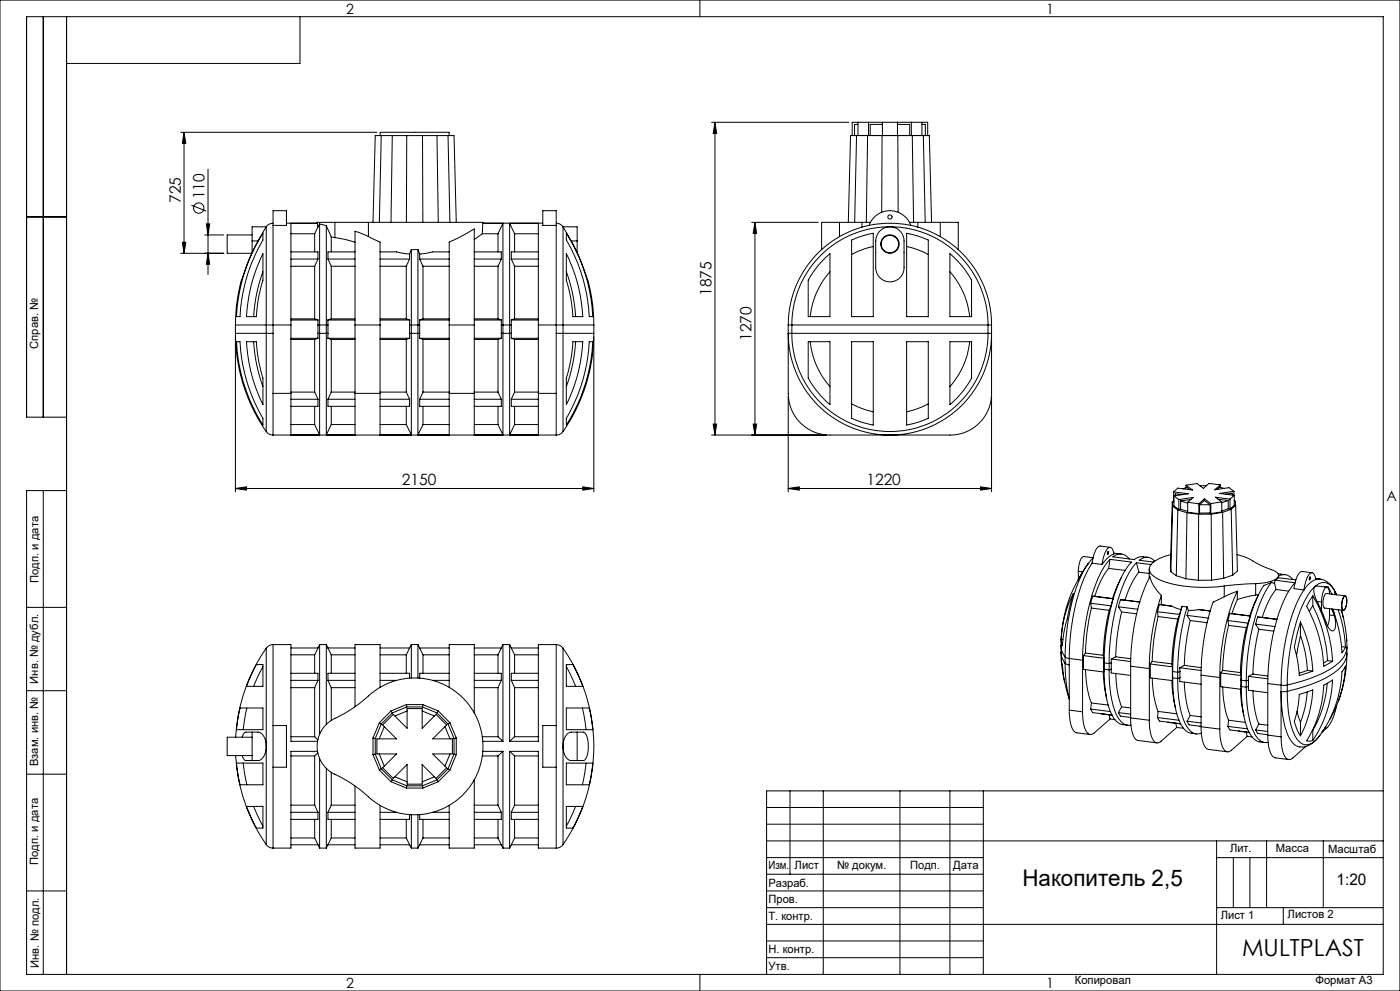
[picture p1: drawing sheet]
<svg xmlns="http://www.w3.org/2000/svg" width="420mm" height="297mm" viewBox="0 0 420 297" stroke-linecap="round" stroke-linejoin="round" font-family="sans-serif">
<g fill="none" stroke="#000" stroke-width=".3">
<path d="M0 0h420v297h-420zM13 5v120M20 5v287M90 5v14h-70M210 0v5M54.2 39.6h58.9M55.2 39.6l.5 3.4h-1zM55.2 39.6v36.3M213.5 36.7h41.2M214.5 36.7l.5 3.3h-1zM214.5 36.7v93.7M255.7 36.7h22.6v3.9h-22.6z"/>
<path d="M257.4 37.3h-1v3.3M257.4 36.7v3.9M260.6 36.7v3.9M264.7 36.7v3.9M264.7 37.3h-3.6v3.3M269.2 36.7v3.9M269.2 37.3h3.7v3.3M273.4 36.7v3.9M276.6 37.3h1v3.3M276.6 36.7v3.9M62.4 50.7v31.6M114.1 40.6v-1h20.6v1"/>
<path d="M114.4 40.6l-.6 26M117.7 40.6l-.4 26M122 40.6l-.1 26M126.8 40.6l.1 26M131.1 40.6l.4 26M134.4 40.6l.6 26M256.6 40.6h.1M257 40.6l-.6 26M260.3 40.6l-.4 26M264.6 40.6l-.1 23M269.3 40.6l.2 23M273.7 40.6l.4 26"/>
<path d="M277 40.6l.6 26M277.3 40.6h.1M8 65h12M54.2 75.9h12.9M54.7 72.6h1l-.5 3.3zM57.4 61.5l4.4 1.7M61.4 70.4h5.7M61.9 67.1h1l-.5 3.3zM62.4 75.9l.5 3.3h-1zM75.6 75.7l-2.9 7.5a30.1 30.1 0 0 0-1.7 8.2l-.4 6M75.6 70.4h-7.4v5.5h7.3M75.6 72.2h1.8"/>
<path d="M75.6 72.2v3.5M77.4 72.2l-1.8 3.5M78.9 76v2.1a29.1 29.1 0 0 1-1.4 11.3l-.6 5.5h-3a47.6 47.6 0 0 1 5-18.9zM78.9 69.9v.5a4.3 4.3 0 0 1-1 3.2 50 50 0 0 0-5.9 21.3h-1.1a51 51 0 0 1 8-25zM79.9 68v29.4M79.9 68l-2.5 4.2M79.9 68h-4.3v4.2M81.9 66.9l-1 .2-1 .9M81.9 67.6v29.8M81.9 63.1h4v4.5h-4zM85.9 66.9h9.3M87.3 66.9v30.5"/>
<path d="M87.3 75.5h8.1v2.1M87.3 79.8h7.1M87.3 77.6h8.1M87.3 70.1h7.1M94.4 70.1v5.4M94.4 79.8v15.8M95.2 66.9l.2 1.1M95.4 68l-1 2.1M95.4 77.6l-1 2.2M95.9 67.1v63.2l-1.5-3.1M95.9 67.1l2 .5M95.9 67.1l-.5 .9"/>
<path d="M97.9 67.6v62.7l1.5-3.1M97.9 67.6l1.5 3.4M98.4 77.6l1 2.2M98.4 77.6h8.1M99.4 79.8v15.8M99.4 71v4.5M99.4 71l1.1 .2M99.4 79.8h7.1M100.5 66.6h-5.4l.1 .3M100.5 71.2l6 1.4M100.5 66.6h10M100.5 66.6v4.6"/>
<path d="M106.5 75.5h-8.1v2.1M110.5 66.6h34.4v.3M110.5 70.9l-4-1.6v28.1M110.5 70.9l3.5 1.7v24.8M110.5 66.6v4.3M111.9 66.6l.7-26h23.6l.7 26M114 75.5h5l3.9 .6M114 79.8h7.9M114 77.6h8.9M121.9 79.8v15.8M122.9 76.1v1.5M122.9 77.6l-1 2.2"/>
<path d="M123.4 74.8v55.5l-1.5-3.1M123.4 74.8h2M123.4 74.8l-.5 1.3M125.4 74.8v55.5l1.5-3.1M125.4 74.8l.5 1.3M125.9 76.1v1.5M125.9 77.6l1 2.2M125.9 77.6h8.9M126.9 79.8v15.8M126.9 79.8h7.9M134.8 75.5h-5l-3.9 .6M142.3 75.5h8.1v2.1"/>
<path d="M142.3 79.8h7.1M142.3 77.6h8.1M144.7 70.1l-2.4 1.7M144.7 70.1h4.7M144.9 66.9l-.2 3.2M149.4 70.1l1.5-3.2v63.4l-1.5-3.1M149.4 70.1v5.4M149.4 79.8v15.8M150.4 77.6l-1 2.2M153.4 77.6l1 2.2M153.4 77.6h8.1M154.4 70.1l-1.5-3.2v63.4l1.5-3.1"/>
<path d="M154.4 79.8v15.8M154.4 70.1v5.4M154.4 79.8h7.1M154.4 70.1h7.1M161.5 75.5h-8.1v2.1M161.5 66.9v30.5M162.8 63.1h4.1v4.5h-4.1zM162.8 66.9h-17.9M166.9 66.9l1 .2 1 .9M166.9 67.6v29.8M168.9 68v29.4M168.9 68l2.5 4.2"/>
<path d="M168.9 68h4.2v4.2M169.9 76a48.3 48.3 0 0 1 4.9 18.9h-2.9l-.7-5.5a30.4 30.4 0 0 1-1.3-11.9zM169.9 69.9a51.4 51.4 0 0 1 7.9 25h-1a52.9 52.9 0 0 0-6.9-23.3zM171.4 72.2l1.7 3.5M171.4 72.2h1.7M173.1 75.7l2.9 7.5a30.1 30.1 0 0 1 1.8 8.2l.4 6M173.1 72.2v3.5M225.5 66.6h20M226.5 66.6l.5 3.4h-1zM226.5 66.6v63.8M247.3 77.5l1.7-1.5v18.9h-6.5v-9.1a3.6 3.6 0 0 1 1.1-3.7l1.8-2.4zM251.8 66.6h6.8"/>
<path d="M251.8 66.6h-5.3v8.2M251.8 66.6v4.3M254.5 66.6l.7-26h23.6l.7 26M255.5 71.9l2.8-1.1 3.7-.9v25h-6.5zM258.6 66.6h2.5M258.6 66.6v1.5M260.7 67.6a30.9 30.9 0 0 1 12.5 0M260.7 67.6a30.5 30.5 0 0 0-24.2 29.8M260.7 67.6a6.6 6.6 0 0 1 6.3-4.5 6.6 6.6 0 0 1 6.2 4.5M262 73.9l-2.7 .7-3.8 1.7M264 69.2a4.2 4.2 0 0 1 4.6-.9 4.2 4.2 0 0 1 2.6 3.9v6.3a5.1 5.1 0 0 1-2 5.3 4.4 4.4 0 0 1-4.8-.2 4.4 4.4 0 0 1-1.7-4.5v-7.4l.5-1.4zM272 69.9l3.7 .9 2.8 1.1v23h-6.5z"/>
<path d="M272 73.9l2.7 .7 3.8 1.7M272.8 66.6h2.5M273.2 67.6a30.5 30.5 0 0 1 24.3 29.8M275.3 66.6h6.8M275.3 66.6v1.5M282.1 66.6h5.4v8.2M282.1 66.6v4.3M285 76l2.1 2.1 2.4 2.8a6.7 6.7 0 0 1 2 5.7v8.3h-6.5zM70.6 99.9a51.4 51.4 0 0 0 9.3 29.4M70.6 99.9h9.3M70.6 97.4h9.3M70.6 97.4v2.5"/>
<path d="M78.9 81.5l-1.8 6.1-1 7.3M79.9 97.4h2M79.9 99.9h2M79.9 99.9v29.4M79.9 97.4v2.5M81.9 97.4h5.4M81.9 97.4v20.5M87.3 97.4v20.5M87.3 95.9h8.1M87.3 95.6h7.1M94.4 95.6l1 .3M95.4 99.9h3"/>
<path d="M95.4 97.4h3M95.4 95.9v5.5M98.4 95.9v1.5M98.4 95.9h8.1M98.4 99.9v1.5M98.4 97.4v2.5M99.4 95.6l-1 .3M99.4 95.6h7.1M106.5 97.4h7.5M106.5 97.4v20.5M114 97.4v20.5M114 95.9h8.9"/>
<path d="M114 95.6h7.9M121.9 95.6l1 .3M122.9 99.9h3M122.9 97.4h3M122.9 99.9v1.5M122.9 97.4v2.5M122.9 95.9v1.5M125.9 95.9v1.5M125.9 95.9h8.9M125.9 97.4v2.5M125.9 99.9v1.5M126.9 95.6l-1 .3"/>
<path d="M126.9 95.6h7.9M134.8 97.4v-24.8l4.1-2 3.4-2v28.8M134.8 97.4h7.5M134.8 97.4v20.5M142.3 97.4v20.5M142.3 95.9h8.1M142.3 95.6h7.1M149.4 95.6l1 .3M150.4 99.9h3M150.4 97.4h3M150.4 97.4v2.5M150.4 99.9v1.5"/>
<path d="M150.4 95.9v1.5M153.4 95.9v5.5M153.4 95.9h8.1M154.4 95.6l-1 .3M154.4 95.6h7.1M161.5 97.4h5.4M161.5 97.4v20.5M166.9 97.4h2M166.9 99.9h2M166.9 97.4v20.5M168.9 99.9v29.4M168.9 97.4h9.3"/>
<path d="M168.9 99.9h9.3M168.9 97.4v2.5M169.9 81.5l1.8 6.1 1 7.3M178.2 99.9a51.4 51.4 0 0 1-9.3 29.4M178.2 97.4v2.5M236.5 97.4h1.1M236.5 97.4v20.5a12.5 12.5 0 0 0 12.5 12.5h36a12.5 12.5 0 0 0 12.5-12.5v-20.5M237.6 99.9h58.8M237.6 97.4h58.8M237.6 99.9a29.4 29.4 0 0 0 29.4 29.4 29.4 29.4 0 0 0 29.4-29.4M237.6 97.4a29.4 29.4 0 0 1 29.4-29.4 29.4 29.4 0 0 1 29.4 29.4M237.6 99.9h-1a30.4 30.4 0 0 0 30.3 30.5 30.4 30.4 0 0 0 30.4-30.5h-.9"/>
<path d="M237.6 97.4v2.5M249 81.5a24.1 24.1 0 0 0-5.9 13.4M285 81.5a24.1 24.1 0 0 1 5.9 13.4M296.4 97.4h1.1M296.4 97.4v2.5M70.6 100.9v46.5M70.9 102.4h1.1a52.9 52.9 0 0 0 6.9 23.3v1.7a51.4 51.4 0 0 1-8-25zM73.9 102.4h3l.6 5.5a30.4 30.4 0 0 1 1.4 11.9v1.4a47.9 47.9 0 0 1-5-18.8zM76.1 102.4l1 7.3 1.8 6.1M81.9 117.9v12.5M81.9 117.9h5.4M87.3 117.9v12.5"/>
<path d="M87.3 101.4h8.1M87.3 101.7h7.1M87.3 117.5h7.1M87.3 119.7h8.1M94.4 101.7v15.8M94.4 117.5l1 2.2M95.4 101.4l-1 .3M95.4 119.7v2.1h-8.1M98.4 101.4l1 .3M98.4 101.4h8.1M98.4 119.7v2.1h8.1M98.4 119.7h8.1"/>
<path d="M99.4 101.7v15.8M99.4 117.5l-1 2.2M99.4 101.7h7.1M99.4 117.5h7.1M106.5 117.9v12.5M106.5 117.9h7.5M114 117.9v12.5M114 101.4h8.9M114 101.7h7.9M114 117.5h7.9M114 119.7h8.9M121.9 101.7v15.8"/>
<path d="M121.9 117.5l1 2.2M122.9 119.7v2.1h-8.9M122.9 101.4l-1 .3M125.9 101.4l1 .3M125.9 101.4h8.9M125.9 119.7v2.1h8.9M125.9 119.7h8.9M126.9 101.7v15.8M126.9 117.5l-1 2.2M126.9 101.7h7.9M126.9 117.5h7.9M134.8 117.9v12.5"/>
<path d="M134.8 117.9h7.5M142.3 117.9v12.5M142.3 101.4h8.1M142.3 101.7h7.1M142.3 117.5h7.1M142.3 119.7h8.1M149.4 101.7v15.8M149.4 117.5l1 2.2M150.4 119.7v2.1h-8.1M150.4 101.4l-1 .3M153.4 119.7v2.1h8.1M153.4 101.4l1 .3"/>
<path d="M153.4 101.4h8.1M153.4 119.7h8.1M154.4 101.7v15.8M154.4 117.5l-1 2.2M154.4 101.7h7.1M154.4 117.5h7.1M161.5 117.9v12.5M161.5 117.9h5.4M166.9 117.9v12.5M171.9 102.4h2.9a47.6 47.6 0 0 1-4.9 18.8v-2a29.1 29.1 0 0 1 1.3-11.3zM172.7 102.4l-1 7.3-1.8 6.1M176.8 102.4h1a51 51 0 0 1-7.9 25v-.5a4.3 4.3 0 0 1 1-3.2 50 50 0 0 0 5.9-21.3z"/>
<path d="M178.2 100.9v46.5M236.5 118.9v28.5M242.5 102.4h6.5v18.8l-2.7-2.5-2.7-3.5a4.9 4.9 0 0 1-1.1-3.7zM243.1 102.4a23.8 23.8 0 0 0 5.9 13.4M255.5 102.4h6.5v25l-3.7-.9-2.8-1.1zM272 102.4h6.5v23l-2.8 1.1-3.7 .9zM285 102.4h6.5v8.2a6.6 6.6 0 0 1-2 5.8l-2.4 2.8-2.1 2zM290.9 102.4a23.8 23.8 0 0 1-5.9 13.4M297.5 118.9v28.5M20 125h-12v-120h407v287h-407v-145h12M79.9 129.3l1 .9 1 .2M81.9 130.4h85"/>
<path d="M87.3 127.2h7.1M94.4 121.8v5.4M99.4 121.8v5.4M99.4 127.2h7.1M114 127.2h7.9M121.9 121.8v5.4M126.9 121.8v5.4M126.9 127.2h7.9M142.3 127.2h7.1M149.4 121.8v5.4M154.4 121.8v5.4M154.4 127.2h7.1"/>
<path d="M168.9 129.3l-1 .9-1 .2M213.5 130.4h34.5M214 127.1h1l-.5 3.3zM226 127.1h1l-.5 3.3zM255.5 121l3.8 1.7 2.7 .7M278.5 121l-3.8 1.7-2.7 .7M13 147v145M70.6 146.4l3.3-.5v1zM70.6 146.4h107.6M174.8 145.9l3.4 .5-3.4 .5zM236.5 146.4l3.3-.5v1zM236.5 146.4h61"/>
<path d="M294.2 145.9l3.3 .5-3.3 .5zM351.7 150.4l-.6 19.6 .2 1.3M351.7 150.4l.1 1.3M351.8 151.7l1.5 1.1M351.8 151.7l-.5 19.6M352.1 150.1l-.4 .3M352.1 147.4l4.4 .6-4.3 .6M352.1 147.4l.1 3M352.2 148.6l1.5 1.1M352.2 148.6v3l1.5 1.1M352.6 148l.1 .6M352.6 148l2.1 .2"/>
<path d="M352.6 148v.6M353.3 152.8l2.8 .9M353.3 152.8l-.4 19.7M353.7 149.7l4.3-.6-1.7 1.4M353.7 149.7v3M354.2 150.1l2.1 .7M354.2 150.1v2.5M354.2 152.6l2.1 .7M354.2 152.6l-.5 .1M354.9 146.5l1.2-.4 .8 .7M355.8 145.4l2 1.5-4.5-.6-1.2 1.1M355.8 145.4v.8"/>
<path d="M356.1 153.7l3.5 .4M356.1 153.7l-.3 19.8M356.3 150.5l3.4 .5M356.3 150.5v3l3.4 .4M357.3 149.7l-3.1 .4M359.6 154.1l-.1 19.8M359.7 151v2.9M359.9 151.3h3.1M359.9 151.3v2.5M359.9 153.8l-.2 .1M361.3 149.5l2 1.4M361.3 149.5l-1.6 1.5"/>
<path d="M361.3 150l-1.4 1.3M361.3 150l1.7 1.3M361.3 149.5v.5M362 145.6h-2M363 151.3v2.4M363 153.7l-3.1 .1M363 153.7l.3 .2M363.3 150.9v3M363.4 154.1h-3.8M363.4 154.1l.1 19.8M365.4 149.6l3.1 .4M366.1 145.3l-3.4-.4-1.7 1.5-1.9-1.5-3.3 .5"/>
<path d="M366.1 145.3l-1.7 1.5 4.3-.6 1.5 1M366.1 145.3v.7M366.5 150.4l-3.2 .5M366.5 150.4v3l-3.2 .5M366.8 153.6l-3.4 .5M366.8 153.6l.3 19.7M367.1 146.4l-1.2-.4-.8 .7M367.7 148.1l2-.3v.6M368.5 150l-2 .7M368.5 150v2.5M368.5 152.5l-2 .7M368.5 152.5h.5"/>
<path d="M369 149.6l-4.4-.6 1.9 1.4M369 149.6v2.9M369.4 152.6l-2.6 1M369.4 152.6l.4 19.8M370.2 147.2l-4.3 .7 4.4 .5M370.2 147.2v1.2M370.3 150l.3 .2 .1 1.3M370.3 148.4l-1.3 1.2M370.3 148.4v3l-1.3 1.1M370.7 151.5l.5 19.6-1.4 1.3M370.7 151.5l-1.3 1.1M322 177.8l-1.4 5.4a53.9 53.9 0 0 0-1.9 10.3l-.1-.2a20.2 20.2 0 0 1 1.2-9.9z"/>
<path d="M323.5 171.2v2.5M323.5 171.2l1.3 .2M324.7 171.6l-1.2 2.2M326.4 169l-1.5 2.2a41 41 0 0 0-6.6 22.3M326.4 169l-1.4 2.1-1.2 2.7-2.2 6.8-1.6 8.4-.5 7.9M327.6 168.8l-.2 .3a52 52 0 0 0-6.3 21.9l-.3 6.3M327.6 168.8l3 .4M327.8 178.7l-.6 2.1M327.8 178.7h.6M327.8 178.7l6.1 .8M327.9 167.3l-1.5 1.7M327.9 167.1l-2.8-.3a2.8 2.8 0 0 0-1.4 2.7l-.2 1.7"/>
<path d="M328.4 178.7l5.4 .7M332.2 164.4a.95 .95 0 0 1 1.1-.3 .95 .95 0 0 1 .6 1 .81 .81 0 0 1 .2 .9 .81 .81 0 0 1-.8 .4l-1 .8-1.7 2 .7-3.1zM332.4 165.3a.48 .48 0 0 1 .2 .4 .48 .48 0 0 1-.4 .4zM332.6 170.4a24.7 24.7 0 0 0-4.2 8.3M332.6 170.4l4.9 .6M333 167.6l6.4 .8a34.7 34.7 0 0 0-6.7 15.9l-1.1 7.5-.4 6.9M333 167.6a34.7 34.7 0 0 0-6.7 15.8l-1.2 7.6-.3 6.9M333 167.6l-.4 2.8M333.1 164l-3-.3a3.1 3.1 0 0 0-2 2.7l-.5 2.4M333.8 179.4l.1 .1M333.9 179.5l-.6 2.1M334.1 165.8l2.3 .2"/>
<path d="M336.1 179.7l-.6 2.2M336.1 179.7l1.4 .1M336.1 179.7l5.8 .7M336.3 173.2l-1.6 3.5-.9 2.7M337.5 179.8l4.4 .6M340.9 168.7a33.2 33.2 0 0 0-6.5 15.2l-1.2 6.9-.5 8.1M340.9 168.7l4.4 .5M340.9 168.7l.8 2.8M341.7 171.5l-.2 .2a27.1 27.1 0 0 0-4 8.1M341.7 171.5l3.1 .4M344.4 167l-2.3-.1-1.8 .8-6.5-.8a3.2 3.2 0 0 1 5 .6M344.8 170.6v2.6"/>
<path d="M346.4 168.2a3.2 3.2 0 0 0-4.6-.3l4.3 .5M348.4 178.4l-1.5 5.2-1.2 5.7-.6 4.7-.3 6.4M348.4 178.4l-.7-.7a11.3 11.3 0 0 1-2.7-4.8l-1 1.9-1.6 4.1-1.6 5.8-1.1 6.9-.5 8.1M348.4 178.4v2.8M351.2 166.2a9.3 9.3 0 0 0-6.3 3.7 2.9 2.9 0 0 0 2 3.3 33.4 33.4 0 0 0 16.7 2.8l3.7-.4M351.3 171.3l1.6 1.2M352.9 172.5l2.9 1M355.8 173.5l3.7 .4M363.5 173.9h-4M367.1 173.3l-3.6 .6M367.3 178.9l-3.3 1.5-.9 2.5-1.1 4.3-1 5.8-.5 4.7-.2 4.6M367.3 175.6v3.3"/>
<path d="M369.8 172.4l-2.7 .9M371.1 166.2l.2 .1a21.8 21.8 0 0 1 6.6 3l1.3 .6a10 10 0 0 1 4.1 1.9 1.33 1.33 0 0 1-1 2l-2.3 .8-3.3 .3M371.2 179.7l-1.6 4.2M371.2 177.2l-2.2 5.4-1.8 7-.9 6.5-.4 7M371.2 177.2l-3.9 1.7M371.2 177.2v2.5M376.7 174.9l-9.4 .7M376.7 178.3l-5.5 1.4M376.7 174.9v3.4M377.5 178.4l-2.6 6.2M377.6 178.2l-.9 .1M381.5 174.5l.8 .3"/>
<path d="M381.5 174.5a41 41 0 0 0-6.7 18.6l-.7 5.2-.2 5.7M381.5 174.5l-1 .4a3.3 3.3 0 0 0-2.5 2.5l-2.4 5.7-1.7 6.3-1.2 8.2-.3 6.3M382.3 174.8l.5 1.9M382.6 173.9l5.9 .8a33.3 33.3 0 0 0-6.5 15.2l-1.3 8.1-.4 6.9M382.6 173.9l-.3 .9M382.8 176.7a23.1 23.1 0 0 0-4.1 8.3M382.8 176.7l3.8 .5M383.4 172l2.2 .2M383.5 172.4v.8M383.5 172.7a3.1 3.1 0 0 1 4.4 1M388.8 173.8l-5.4-.7-.8 .8M391.2 176.8l-2.4 4.4-1.2 3.2-1.3 4.8-1.3 6.8-.5 4.2-.2 5.1"/>
<path d="M392.9 172.9a.48 .48 0 0 1 .2 .4 .48 .48 0 0 1-.3 .4zM393.6 171.7l-3-.4a3.7 3.7 0 0 0-2.1 3.3l-.3 1.8 3 .4M393.8 178.6l-1.8 3.1a42 42 0 0 1 5.1 18l2.7-1.5M393.8 178.6a43.3 43.3 0 0 1 6 19.6M393.8 178.6v2.9M394.5 175.8a4.2 4.2 0 0 0 .4 4.1l.2 .4M394.5 175.8l.5-.2 3.1 .4M394.5 175.8a28.7 28.7 0 0 0-6.4 13.7l-1.5 7.9-.4 7.9M394.7 173.4l1.3 .2M394.7 173.7a7.5 7.5 0 0 0-3.5 3.1M394.7 173.7a1.67 1.67 0 0 0-1.3-2 5.8 5.8 0 0 0-2.1 4.5l-.1 .6M396 173.6a6.6 6.6 0 0 1 5 4.7 4.8 4.8 0 0 0-4.1-3.7l-1.2 .3-1.2 .9"/>
<path d="M396 173.6l-1.3 .1M397.3 175.9l1.2 .1M398.5 176l1.1 2.1M398.5 176v.3M398.9 178a1.45 1.45 0 0 0-1.1-2v.1a6.3 6.3 0 0 0-1.3 4.3M400.7 178.2l-.4-.8 .6 .9M403.3 178.7a.54 .54 0 0 1 .6 .1 .54 .54 0 0 1 .1 .7l-.1 2a1.24 1.24 0 0 1-1 1.4l-.4-1.6 .2-1.6zM403.3 178.8a.59 .59 0 0 1 .6 .2 .59 .59 0 0 1 .1 .7l-.1 1.4a1.61 1.61 0 0 1-1 1.7 4 4 0 0 1 .4-4zM403.5 178.6l-5.6-.7a4 4 0 0 0-.8 4.1l.2 .2 5.7 .7M8 182h12M76.9 199.2h2v6.5h-5zM78.9 199.8l-2.8 5.9"/>
<path d="M79.9 194.3v29.4M79.9 194.3a51.7 51.7 0 0 0-9.2 26.6M81.9 193.2v24.2M81.9 193.2l-1 .2-1 .9M81.9 193.2h5.4v29h7.9M87.3 196.2h7.1M87.3 194.2h8.1M94.4 196.2v5.6M95.4 194.2l-1 2M95.9 193.2v26.8M95.9 193.2h2M95.9 193.2l-.5 1"/>
<path d="M97.9 193.2v23.9M97.9 193.2l.5 1M99.4 196.2v5.6M99.4 196.2h7.1M106.5 194.2h-8.1l1 2M114 194.2h8.9l-1 2M114 196.2h7.9M121.9 196.2v5.6M123.4 193.2v10M123.4 193.2h2M123.4 193.2l-.5 1M125.4 193.2v10"/>
<path d="M125.4 193.2l.5 1M126.9 196.2v5.6M126.9 196.2h7.9M134.8 194.2h-8.9l1 2M142.3 194.2h8.1l-1 2M142.3 196.2h7.1M149.4 196.2v5.6M150.9 193.2v29M150.9 193.2h2M150.9 193.2l-.5 1M152.9 193.2v29M152.9 193.2l.5 1"/>
<path d="M153.4 194.2l1 2M153.4 194.2h8.1M154.4 196.2v5.6M154.4 196.2h7.1M166.9 193.2l1 .2 1 .9M166.9 193.2v24.2M166.9 193.2h-5.4v29h-8.6M168.9 194.3v29.4M168.9 194.3a51.4 51.4 0 0 1 0 58.8M169.9 199.2h2l2.9 6.5h-4.9zM169.9 199.8l2.8 5.9M318.3 195.4l.3 3.3a46.1 46.1 0 0 0 2.2 10.8"/>
<path d="M318.3 193.5l.3 1.6 .9 1.8M318.3 195.4l.3 1.6 .9 1.8M318.3 193.5v1.9M318.3 191.6l.6 .1M318.4 197.9l1 6.6M319.5 196.9l1.3 .4M319.5 198.8l1.3 .4M319.5 198.8l.3 5.5 1 5M319.5 196.9v1.9M320.8 197.3l4 .6M320.8 197.3v15.5M324.8 197.9v15.4"/>
<path d="M325 196.5v4.1l6.2 .8v-4.1M325 196.5l6.2 .8M325.6 195.7l5.4 .7M325.6 195.7l-.6 .8M327.2 180.8l.2 1.4M327.2 180.8l6.1 .8M327.4 182.2l-1.2 6.1-.6 7.4M327.4 182.2l5.3 .7M331 196.4l.2 .9M331.2 198.4v.3M331.2 198.7l1.5 .2M331.2 198.7v1.9"/>
<path d="M332.7 182.9l-1.1 6.1-.6 7.4M332.7 198.9v1.9M333.3 181.6l-.6 1.3M333.4 197.5v4.2l5.8 .7M333.4 198.6l-.7 .3M333.4 197.5l5.8 .8M334.7 196.8l-1.3 .7M334.7 196.8l4.5 .6M335.5 181.9l1 1.5M335.5 181.9l5.8 .7M336.5 183.4l-1.2 6.1-.6 7.3M336.5 183.4l4.5 .6"/>
<path d="M339.2 199.7l5.6 .7M339.2 199.7v15.5M345.1 199l6.6 .8M345.1 199v4.2l6.6 .8v-4.2M345.7 198.2l5.8 .8M345.7 198.2l-.6 .8M347.2 183.3l.3 1.5M347.2 183.3l6.7 .8M347.5 184.8l-1.3 6.6-.5 6.8M347.5 184.8l5.8 .7M347.8 181.2l-.6 2.1M347.8 181.2h.6"/>
<path d="M347.8 181.2l3.7 .5M348.4 181.2l3.1 .5M351.5 199l.2 .8M351.5 181.7l2.8 1M353.3 185.5l-1.3 7.3-.5 6.2M353.9 184.1l-.6 1.4M354.3 182.7l-.4 1.4M354.6 181.7l1.5 .2M354.6 181.7l-1 3.8-1.1 5.8-.5 4.7-.2 5.3M354.6 181.7l-.3 1M355.3 199.4l-1.4 .7M355.3 199.4l5.1 .7"/>
<path d="M356.1 181.9l-.9 3.2-1.1 5.8-.5 4.7-.3 5.9M356.1 181.9l.4 1M356.1 184.4l1 1.6M356.1 184.4l6.4 .8M356.5 182.9l-.4 1.5M357.1 186l-1.1 5.5-.7 7.9M357.1 186l5 .6M359.7 182.7l3.4 .4M359.7 182.7l-3.2 .2M359.7 182.7l3.3 .4M368.4 186l.2 1.4M368.4 186l6 .8"/>
<path d="M368.6 187.4l-1.1 5.6-.7 7.9M368.6 187.4l5.3 .7M369 183.9l-.6 2.1M369 183.9h.6M369 183.9l6 .7M369.6 183.9l5.3 .7M373.9 188.1l-1.1 5.5-.7 8M374.4 186.8l-.5 1.3M374.9 184.6h.1M375 184.6l-.6 2.2M376.7 187l.9 1.6M376.7 187l5.8 .8"/>
<path d="M377.3 184.9l-.6 2.1M377.3 184.9l1.4 .1M377.3 184.9l5.8 .7-4.4-.6M377.6 188.6l-1 5.5-.7 7.9M377.6 188.6l4.6 .6M390.1 186.4l-1.2 4.8a7.4 7.4 0 0 0 .1 5.6l.8 5.7 4-1.4M390.1 186.4a39.2 39.2 0 0 1 3.7 14.7M390.1 190.5l-1.1 6.1M390.1 190.5l1.4 4.8 .7 5.6M390.1 186.4v4.1M393.8 181.5l-1 1.8M393.8 181.5a40.9 40.9 0 0 1 4.5 16.5"/>
<path d="M395.1 180.3l1.4 2.7M395.1 180.3l1.4 .1M396.5 183l.2 .5a16.1 16.1 0 0 0 2.4 5.3 .97 .97 0 0 0 1.2 .1 .97 .97 0 0 0 .3-1.2v-2l-.3-1.2M396.5 180.4v2.6M398.3 198l-1.2 .7M398.3 198l1.5 .2M398.9 184.3l-.2 2-.4 1.3M398.9 182.4v1.9M398.9 184.3l1.4 .2M399.5 182.5l.8 2M399.8 182.6a41 41 0 0 1 2.8 13l1-1.6M399.8 182.6l.6 1.8"/>
<path d="M401.5 182.8a40.3 40.3 0 0 1 2.1 11.2M402.4 193.8l1.2 .2M402.9 184.9l-.5-2 1.3 5.7 .3 3.5v-.6M404 191.8l.1 2.2M404.1 195.9a42 42 0 0 1-2.6 14.2M404.1 194a8.3 8.3 0 0 1-4.8 6.3 42.4 42.4 0 0 1-13.1 5M404.1 195.9a8.6 8.6 0 0 1-5.1 6.6 45.5 45.5 0 0 1-12.8 4.7M404.1 194v1.9M8 207h12M72 212.2h6.9v6.5h-8zM74 212.2l-1 6.5M75.6 219.4h-1.4a1.47 1.47 0 0 0-1.6 1.5"/>
<path d="M75.6 219.4h1.8a3.9 3.9 0 0 1 2.5 4.3M75.6 219.4v8.5M81.9 217.4h4v12.5h-4M81.9 217.4v12.5M87.3 201.8h8.1v2.1M87.3 206.1h7.1M87.3 203.9h8.1M94.4 206.1v14.7M95.4 203.9l-1 2.2M98.1 216.9l1-.8a50.4 50.4 0 0 0 13.3-9.1 20.5 20.5 0 0 1 28.2 4.1 20.5 20.5 0 0 1-3 28.3 20.5 20.5 0 0 1-28.4-1.7 57.5 57.5 0 0 0-10.5-6.7 9.2 9.2 0 0 1-.6-14.1zM98.4 203.9l1 2.2M98.4 203.9h8.1"/>
<path d="M99.4 206.1v9.8M99.4 206.1h7.1M106.5 201.8h-8.1v2.1M113.8 216.6l.6 .4M113.8 216.6l-1.9 4.6M114 206v-12.8h-7.5v18.6M114 201.8h8.9v1.4M114 203.9h5M114.4 217l-1.8 4.3M114.8 217.3l3.2-3.2 4.1 4.2v-5.9h4.5v5.9l4.2-4.2 3.2 3.2-4.2 4.1h5.9v4.6h-5.9l4.2 4.1-3.2 3.2-4.2-4.2v5.9h-4.5v-5.9l-4.1 4.2-3.2-3.2 4.2-4.1h-5.9v-4.6h5.9zM115.3 217.8l-1.5 3.6M117.3 213.1l.4 .6"/>
<path d="M117.3 213.1l-3.5 3.5M117.7 213.7l-3.3 3.3M121.9 211.2l.1 .7M121.9 211.2h5M121.9 211.2l-4.6 1.9M122 211.9h4.8M122 211.9l-4.3 1.8M122.1 213.1l-3.6 1.5M126.6 213.1l3.7 1.5M126.8 211.9l4.3 1.8M126.9 211.2l-.1 .7M126.9 211.2l4.6 1.9"/>
<path d="M129.8 203.9h5M131.1 213.7l3.3 3.3M131.5 213.1l-.4 .6M131.5 213.1l3.5 3.5M133.5 217.8l1.5 3.6M134.4 217l1.8 4.3M134.8 206v-12.8h7.5v20.4M134.8 201.8h-8.9v1.4M135 216.6l-.6 .4M135 216.6l1.9 4.6M142.3 201.8h8.1v2.1M142.3 206.1h7.1"/>
<path d="M142.3 203.9h8.1M149.4 206.1v14.7M150.4 203.9l-1 2.2M153.4 203.9l1 2.2M153.4 203.9h8.1M154.4 206.1v14.7M154.4 206.1h7.1M161.5 201.8h-8.1v2.1M166.9 217.4h-4.1v12.5h4.1M166.9 217.4v12.5M169.9 212.2h6.9l1 6.5h-7.9zM173.1 219.4h-1.7a3.9 3.9 0 0 0-2.5 4.3"/>
<path d="M173.1 219.4h1.5a1.52 1.52 0 0 1 1.5 1.6 7.9 7.9 0 0 1-.8 6.9h-2.2M173.1 219.4v8.5M174.7 212.2l1.1 6.5M320.8 212.8v1.4a6.9 6.9 0 0 0 1.8 5.3l4.5 .6M320.8 212.8l4 .5M324.8 213.3v1.1a7.2 7.2 0 0 0 1.8 5.6l.8 .1 .6-.3 5-4.3M325.6 200.7l.2 2.2a26.4 26.4 0 0 0 1.6 7.8M327.2 212.5l.6 1.1 5.8 .7M327.2 212.5l5.9 .8M327.4 210.7l5.1 .6M327.4 210.7l-.2 1.8M330.3 213.9l3.3 .4"/>
<path d="M331 201.4l.3 4.1 .7 3.8M331.2 200.3v.3M331.2 200.6l.5 7.1a13.8 13.8 0 0 0 3.6 8.8l1.1 .6 1.9 .2M331.2 200.6l1.5 .2M332.7 200.8l.5 6.7a14.9 14.9 0 0 0 3.6 9.2l1.1 .6h1.4M332.7 214.2l.3 1.3M333 215.5l1.5 .2M333.4 200.6l-.7 .2M334.7 201.9l.1 1.2a26.8 26.8 0 0 0 1.7 8.7M335.5 213.6l.6 1 3.1 .4M335.5 213.6l3.7 .4M336.5 211.8l-1 1.8"/>
<path d="M336.5 211.8l2.7 .4M339.2 215.2v1.3a6.7 6.7 0 0 0 1.9 5.4l6 .7M339.2 215.2l5.6 .7M344.8 215.9v1.3a6.7 6.7 0 0 0 1.9 5.4h.8l.7-.3 4.8-4.3M344.8 200.4v15.5M345.7 203.2l.1 1.8a25.9 25.9 0 0 0 1.7 8.2M347.2 215l.6 1.1 6.4 .8-3.9-.5M347.2 215l6.5 .9M347.5 213.2l-.3 1.8M347.5 213.2l5.5 .7M351.5 204l.5 5.1 .6 2.8M351.7 201l.1 .3"/>
<path d="M351.7 202.8l.1 .4M351.8 203.2l.4 6.2a15.3 15.3 0 0 0 3.7 9.7l1.1 .6 1.9 .3M351.8 201.3l1.5 .2M351.8 203.2l1.5 .1M351.8 201.3v1.9M352.7 216.7l.3 1.3M353 218l2 .3M353.3 203.3l.1 4.3 .6 4.3a11.6 11.6 0 0 0 3.7 7.6l1.2 .5 1.5-.3M353.3 201.5v1.8M353.9 200.1l6.4 .8M353.9 200.1l.1 1.2M354 201.3l-.7 .2"/>
<path d="M354 203.1l-.1 1.2 6.4 .8M354 201.3v1.8M354 203.1l-.7 .2M355.3 204.4l.2 2.8a26.2 26.2 0 0 0 1.6 7.2M356.1 216.1l.6 1.1 3.6 .5M356.1 216.1l4.2 .6M357.1 214.4l-1 1.7M357.1 214.4l3.2 .4M360 217.6l.3 .1M360.3 217.7h.1M360.3 217.8l.1 1.7a5.8 5.8 0 0 0 1.9 5l5.9 .8M360.3 202.3l5.6 .8"/>
<path d="M360.3 217.8l5.6 .7M360.3 202.3v15.5M365.9 218.5l.1 1.7a5.8 5.8 0 0 0 1.9 5l.6 .1 .7-.3 5-4.3M365.9 203.1v15.4M366.2 201.7v4.1l6.1 .8v-1.1M366.2 201.7l6.1 .8M366.8 200.9l5.3 .7M366.8 200.9l-.6 .8M366.8 205.9l.2 2.7a26.2 26.2 0 0 0 1.6 7.3M368.4 217.7l.6 1.1 5.8 .7-3.3-.4M368.4 217.7l5.9 .7M368.6 215.9l-.2 1.8"/>
<path d="M368.6 215.9l5 .6M372.1 201.6l.2 .9M372.1 206.5l.3 3.8 .7 4.2M372.3 203.5l.1 .4M372.3 205.5l.1 .2M372.3 203.5v2M372.3 202.5v1M372.4 205.7l.1 4.3 .6 4.3a11.6 11.6 0 0 0 3.7 7.6l.8 .4 1.8 .2M372.4 203.9l1.5 .1M372.4 205.7l1.5 .2M372.4 203.9v1.8M373.9 205.9l.5 7.7a12.7 12.7 0 0 0 3.9 8.5l1.3 .5 .8-.1"/>
<path d="M373.9 219.4l.2 1.3 1.5 .2M373.9 204v1.9M374.5 202.7v1.1M374.5 202.7l5.9 .7M374.5 203.8l-.6 .2M374.5 205.7v1.2l5.8 .7M374.5 203.8v1.9M374.5 205.7l-.6 .2M375.9 202l-1.4 .7M375.9 207l.2 2.8a24.6 24.6 0 0 0 1.5 7.2M375.9 202l4.5 .6M376.7 218.8l.6 1 3 .4"/>
<path d="M376.7 218.8l3.6 .4M377.6 217l-.9 1.8M377.6 217l2.7 .3M380.3 204.9l4 .4M380.3 204.9v15.4M384.3 205.3v15.5M386.2 207.2l-1.9 .1 .4 6.2a15.8 15.8 0 0 0 3.5 9.6 4.6 4.6 0 0 0 6.2-.9l1.5-1.8M386.2 205.3h-1.9M386.2 207.2l.1 3.4a19.4 19.4 0 0 0 3.3 11.5 3.4 3.4 0 0 0 5.3-.5l1-1.2M386.2 205.3v1.9M389.1 213.2l1 3.3M389.8 208.1l4-1.3a32.4 32.4 0 0 1-3.7 13.7l-1.2-2.5a4 4 0 0 1 0-3.8l.5-2.6z"/>
<path d="M390.1 216.5v4M392.2 207.4l-.7 4.6-1.4 4.5M392.2 200.9l-2.5 .9M392.2 200.9l1.6 .2M393.8 218.9v3M393.8 218.9l-.1 .1M396.9 219l-1 1.4M397.1 205.3l2.7-1.5a33.4 33.4 0 0 1-6.2 18.2h-1.6a34.3 34.3 0 0 0 5.1-16.7zM398.2 204.8a33.4 33.4 0 0 1-4.4 14.1M398.9 215.6a35 35 0 0 0 4.7-16l-.2 .4a5.3 5.3 0 0 0-1 3.5 34.2 34.2 0 0 1-5.7 15.9l1-1.6M401 211.6l-.7 2.4a10 10 0 0 1-2.3 4.2l-1.3 1.1M8 232h12"/>
<path d="M70.7 226.4a51.9 51.9 0 0 0 9.2 26.7M70.9 228.7h8v6.5h-6.9zM72.6 226.4a1.61 1.61 0 0 0 2.3 1.5h.7M73 228.7l1 6.5M75.6 220.9h-7.4v5.5h7.4M79.9 223.7v29.4M79.9 223.7a4.1 4.1 0 0 1-2.2 4.2h-2.1M81.9 229.9v24.3M87.3 220.8h7.1M87.3 226.6h7.1M94.4 226.6v14.7M94.4 220.8l1 .9"/>
<path d="M95.2 225.2h-7.9v29h-5.4M95.4 225.7l-1 .9M95.9 227.3v26.9M97.9 230.3v23.9M99.4 231.5v9.8M106.5 235.6v18.6h7.5v-12.8M111.9 221.2l.7 .1M111.9 221.2v5M111.9 226.2l1.9 4.6M112.6 221.3v4.7M112.6 226l1.8 4.4M112.6 226l-.7 .2"/>
<path d="M113.8 226l1.5 3.6M113.8 230.8l3.5 3.5M114.4 230.4l3.3 3.3M114.4 230.4l-.6 .4M117.3 234.3l4.6 1.9M117.7 233.7l4.3 1.8M117.7 233.7l-.4 .6M118.5 232.8l3.6 1.5M121.9 236.2h5M122 235.5h4.8M122 235.5l-.1 .7M126.8 235.5l.1 .7"/>
<path d="M130.3 232.8l-3.7 1.5M131.1 233.7l-4.3 1.8M131.1 233.7l.4 .6M131.5 234.3l-4.6 1.9M134.4 230.4l-3.3 3.3M134.4 230.4l.6 .4M135 230.8l-3.5 3.5M135 226l-1.5 3.6M136.2 226l-1.8 4.4M136.2 221.3v4.7M136.2 226l.7 .2M136.9 221.2l-.7 .1"/>
<path d="M136.9 221.2v5M136.9 226.2l-1.9 4.6M142.3 233.7v20.5h-7.5v-12.8M144.7 220.8h4.7M144.7 226.6h4.7M144.9 222.2h6M144.9 225.2h6M149.4 226.6v14.7M149.4 220.8l1.5 1.4M150.9 225.2v29M150.9 225.2l-1.5 1.4M152.9 225.2v29"/>
<path d="M152.9 225.2h8.6v29h5.4M152.9 225.2l1.5 1.4M154.4 226.6v14.7M154.4 220.8l-1.5 1.4M154.4 220.8h7.1M154.4 226.6h7.1M166.9 229.9v24.3M168.9 223.7v29.4M168.9 223.7a4.1 4.1 0 0 0 2.2 4.2h2M169.9 228.7h7.9l-1 6.5h-6.9zM175.8 228.7l-1.1 6.5M237 237v25"/>
<path d="M247 237v55M270 237v55M285 237v55M295 237v55M380.3 220.3l.1 .7a7.3 7.3 0 0 0 1.8 6l4.4 .6M380.3 220.3l4 .5M384.3 220.8l.2 2.4a4.9 4.9 0 0 0 1.9 4.4h.5l.7-.2 4.2-3.7M415 237h-185v55M73.9 241.7h5v6.5h-2zM76.1 241.7l2.8 5.9M79.9 253.1l1 .9 1 .2M87.3 241.3h7.1"/>
<path d="M87.3 243.4h8.1M87.3 251.1h7.1M87.3 253.2h8.1M94.4 245.6v5.5M94.4 251.1l1 2.1M94.4 241.3l1 2.1M95.4 243.4v2.2h-8.1M95.4 253.2l.5 1M95.9 254.2h2M98.4 243.4v2.2h8.1M98.4 253.2l-.5 1M98.4 243.4h8.1"/>
<path d="M99.4 245.6v5.5M99.4 251.1l-1 2.1h8.1M99.4 241.3l-1 2.1M99.4 241.3h7.1M99.4 251.1h7.1M114 243.4h5M114 251.1h7.9M121.9 245.6v5.5M121.9 251.1l1 2.1h-8.9M122.9 244.1v1.5h-8.9M122.9 253.2l.5 1M123.4 244.2v10"/>
<path d="M123.4 254.2h2M125.4 244.2v10M125.9 244.1v1.5h8.9M125.9 253.2l-.5 1M126.9 245.6v5.5M126.9 251.1l-1 2.1h8.9M126.9 251.1h7.9M129.8 243.4h5M142.3 241.3h7.1M142.3 243.4h8.1M142.3 251.1h7.1M149.4 245.6v5.5"/>
<path d="M149.4 251.1l1 2.1h-8.1M149.4 241.3l1 2.1M150.4 243.4v2.2h-8.1M150.4 253.2l.5 1M150.9 254.2h2M153.4 243.4v2.2h8.1M153.4 253.2l-.5 1M153.4 243.4h8.1M153.4 253.2h8.1M154.4 245.6v5.5M154.4 251.1l-1 2.1M154.4 241.3l-1 2.1"/>
<path d="M154.4 241.3h7.1M154.4 251.1h7.1M168.9 253.1l-1 .9-1 .2M169.9 241.7h4.9l-2.9 6.5h-2zM172.7 241.7l-2.8 5.9M230 257h65M230 242h65M230 247h65M230 252h185M365 252v40M365 257h50M370 257v15"/>
<path d="M375 257v15M380 252v20M397 252v20M8 267h12M230 262h65M230 267h65M230 272h65M230 277h185M365 272h50M385 272v5M210 292v5M230 282h65"/>
<path d="M230 287h65"/>
<circle cx="59.6" cy="62.4" r="1.56"/>
<circle cx="267" cy="73.1" r="2.6"/>
<circle cx="267" cy="65" r=".64"/>
<circle cx="267" cy="73.1" r="2.75"/>
</g>
<g fill="#000">
<path d="M62.4 75.9l.5 3.3h-1zM61.9 67.1h1l-.5 3.3zM54.7 72.6h1l-.5 3.3zM55.2 39.6l.5 3.4h-1zM226 127.1h1l-.5 3.3zM226.5 66.6l.5 3.4h-1zM214 127.1h1l-.5 3.3zM214.5 36.7l.5 3.3h-1z"/>
<path d="M174.8 145.9l3.4 .5-3.4 .5zM70.6 146.4l3.3-.5v1zM294.2 145.9l3.3 .5-3.3 .5zM236.5 146.4l3.3-.5v1z"/>
</g>
<text font-size="7.1" x="372.6" y="286.6">MULTPLAST</text>
<text font-size="6.9" x="306.7" y="265.6">Накопитель 2,5</text>
<text font-size="4.8" x="401" y="265.3">1:20</text>
<g font-size="4.7">
<text x="61.4" y="59.8" transform="rotate(-90 61.4 59.8)">110</text>
<text x="54.2" y="60.8" transform="rotate(-90 54.2 60.8)">725</text>
<text x="213.5" y="88.7" transform="rotate(-90 213.5 88.7)">1875</text>
<text x="225.5" y="102.1" transform="rotate(-90 225.5 102.1)">1270</text>
<text x="120.6" y="145.4">2150</text>
<text x="259.9" y="145.4">1220</text>
</g>
<g font-size="4.2">
<text x="103.8" y="4.2">2</text>
<text x="313.8" y="4.2">1</text>
<text x="415.9" y="150.2">A</text>
<text x="103.8" y="296.2">2</text>
<text x="313.8" y="296.2">1</text>
</g>
<g font-size="3.4">
<text x="11.5" y="104.5" transform="rotate(-90 11.5 104.5)">Справ. №</text>
<text x="11.6" y="174.7" transform="rotate(-90 11.6 174.7)">Подп. и дата</text>
<text x="11.4" y="204.9" transform="rotate(-90 11.4 204.9)">Инв. № дубл.</text>
<text x="11.4" y="229.6" transform="rotate(-90 11.4 229.6)">Взам. инв. №</text>
<text x="369" y="255.5">Лит.</text>
<text x="382.8" y="255.5">Масса</text>
<text x="398.4" y="255.6">Масштаб</text>
<text x="11.4" y="259.2" transform="rotate(-90 11.4 259.2)">Подп. и дата</text>
<text x="230.5" y="260.5">Изм.</text>
<text x="238.4" y="260.4">Лист</text>
<text x="251.1" y="260.4">№ докум.</text>
<text x="273" y="260.4">Подп.</text>
<text x="286" y="260.4">Дата</text>
<text x="230.5" y="265.7">Разраб.</text>
<text x="230.5" y="275.7">Т. контр.</text>
<text x="230.6" y="270.7">Пров.</text>
<text x="366.2" y="275.3">Лист 1</text>
<text x="386.3" y="275.2">Листов 2</text>
<text x="230.6" y="285.7">Н. контр.</text>
<text x="11.6" y="290" transform="rotate(-90 11.6 290)">Инв. № подл.</text>
<text x="230.6" y="290.7">Утв.</text>
<text x="322.5" y="295">Копировал</text>
<text x="394.6" y="295">Формат А3</text>
</g>
</svg>
